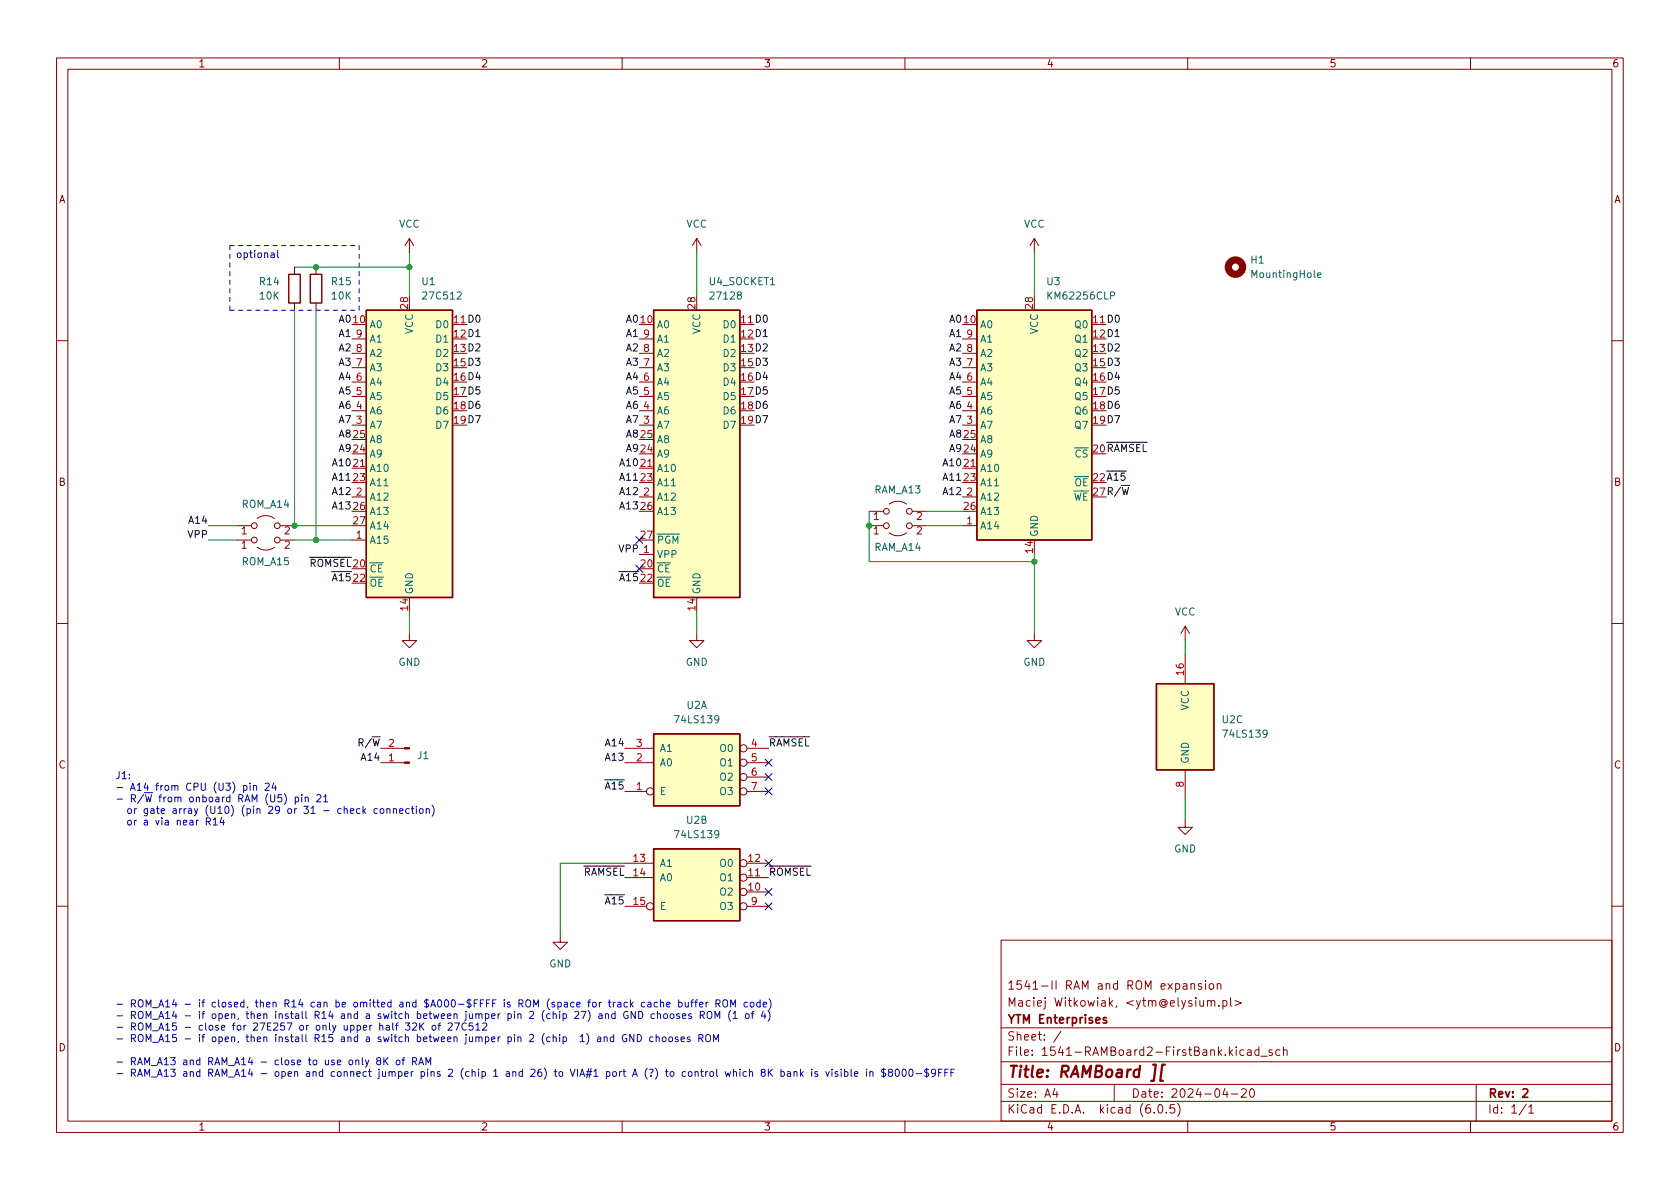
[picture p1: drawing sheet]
<svg xmlns="http://www.w3.org/2000/svg" width="297mm" height="210mm" viewBox="0 0 297 210" stroke-linecap="round" stroke-linejoin="round" font-family="sans-serif">
<g fill="none" stroke="#840000" stroke-width=".18">
<path d="M10 10.2h277v190.1h-277zM12 12.2h273v186.1h-273zM60 10.2v2M110 10.2v2M160 10.2v2M210 10.2v2M260 10.2v2M52.1 47.2v1.3M52.1 53.6v1.3M55.9 47.2v1.3M55.9 53.6v1.3M62.2 59.9h2.6"/>
<path d="M72.4 42.2l-.8 1.2M72.4 42.2v2.5M72.4 42.2l.8 1.2M113 59.9h2.6M123.2 42.2l-.8 1.2M123.2 42.2v2.5M123.2 42.2l.8 1.2M170.2 59.9h2.5M182.9 42.2l-.8 1.2M182.9 42.2v2.5M182.9 42.2l.7 1.2M10 60.2h2"/>
<path d="M62.2 75.2h2.6M62.2 72.6h2.6M62.2 70.1h2.6M62.2 67.6h2.6M62.2 65h2.6M62.2 62.5h2.6M113 75.2h2.6M113 72.6h2.6M113 70.1h2.6M113 67.6h2.6M113 65h2.6M113 62.5h2.6"/>
<path d="M170.2 75.2h2.5M170.2 72.6h2.5M170.2 70.1h2.5M170.2 67.6h2.5M170.2 65h2.5M170.2 62.5h2.5M285 60.2h2M41.9 95.5h2.5M41.9 93h2.5M45.5 96.8a2.54 2.54 0 0 0 3 0M45.5 91.7a2.54 2.54 0 0 1 3 0M49.5 95.5h2.6"/>
<path d="M49.5 93h2.6M62.2 95.5h2.6M62.2 87.9h2.6M62.2 82.8h2.6M113 87.9h2.6M113 82.8h2.6M113 98h2.6M153.7 90.4h2.5M153.7 93h2.5M157.2 89.1a2.54 2.54 0 0 1 3.1 0M157.2 94.2a2.54 2.54 0 0 0 3.1 0M161.3 90.4h2.5"/>
<path d="M161.3 93h2.5M170.2 87.9h2.5M170.2 82.8h2.5M170.2 93h2.5M10 110.2h2M72.4 112v1.3h1.3l-1.3 1.2-1.3-1.2h1.3M123.2 112v1.3h1.3l-1.3 1.2-1.3-1.2h1.3M182.9 112v1.3h1.2l-1.2 1.2-1.3-1.2h1.3M209.5 110.7l-.7 1.3M209.5 110.7v2.6M209.5 115.8v5.1M209.5 110.7l.8 1.3"/>
<path d="M285 110.2h2M67.3 132.3h4.2M67.3 134.9h4.2M110.5 132.3h5.1M110.5 134.9h5.1M110.5 139.9h3.8M132.1 132.3h3.8M132.1 134.9h3.8M132.1 139.9h3.8M132.1 137.4h3.8M209.5 136.1v5.1M110.5 155.2h5.1"/>
<path d="M110.5 152.6h5.1M132.1 157.7h3.8M132.1 155.2h3.8M132.1 152.6h3.8M209.5 145v1.3h1.3l-1.3 1.3-1.2-1.3h1.2M10 160.2h2M99.1 165.3v1.3h1.2l-1.2 1.3-1.3-1.3h1.3M110.5 160.3h3.8M132.1 160.3h3.8M177 166.3h108v32h-108zM210.6 174.1l.2-.2 .3 .1 .1 .9M210.6 173.9v1"/>
<path d="M212.4 174l-.3-.1-.2 .2v.3l.5 .1v.4h-.5M213.1 173.4v.2M213.1 173.9v1M213.5 177.1l.2-.2 .4 .1v.9M213.5 176.9v1M213.9 174l.4-.1 .3 .3v.4l-.3 .3h-.4l-.1-.3v-.4zM214.1 177.1l.3-.2 .3 .1 .1 .9M215.2 174.1l.2-.2 .4 .1 .1 .9M215.2 173.9v1M215.5 177.8v.1M216.2 177l.4-.1 .3 .3v.4l-.1 .3h-.6M216.2 176.9v1.5"/>
<path d="M217.6 176.4v1.3l.2 .2M218.4 176.9l1.1 .5-1.1 .4M285 160.2h2M60 198.3v2M110 198.3v2M160 198.3v2M177 194.8h108M177 191.8h108M177 187.8h108M177 181.8h108M186.5 192.5l-.4 1h1M186.9 193v1"/>
<path d="M187.6 182.4l-1.3 1.9M197 191.8v3M204.1 196.7v.1M204.9 195.4l.2-.1a.81 .81 0 0 1 .6 .7 .81 .81 0 0 1-.3 .8h-.2a.81 .81 0 0 1-.6-.6 .81 .81 0 0 1 .3-.8zM206.2 196.7v.1M207.6 195.3h-.7v.7l.2-.1 .5 .1 .1 .2-.1 .5-.2 .1-.5-.1M208.2 195.1a1.72 1.72 0 0 1 0 2.3M210 198.3v2M216.6 192.5l-.4 1h.9M216.9 193v1M217.7 193.5h1.2M219.5 192.7l.6-.2 .2 .2 .1 .3-1 1h1"/>
<path d="M219.9 185.7l-.4-.1-.3 .3v.4l.2 .3h.5M220.6 185.7h.5l.1 .9M221.1 192.7l.2-.2a.81 .81 0 0 1 .6 .7 .81 .81 0 0 1-.3 .8h-.2a.81 .81 0 0 1-.3-1.3zM221.2 186l-.5 .1a.29 .29 0 0 0-.2 .2 .29 .29 0 0 0 .2 .3h.5M222.6 185.7l-.5-.1-.2 .3v.4l.1 .3h.6M222.6 185.1v1.5M222.9 186.8h1.2M224.9 185.7l-.3-.1-.2 .2v.3l.5 .1v.4h-.5M226.3 185.7l-.4-.1-.3 .3v.4l.1 .3h.6M226.9 185.8l.2-.2 .4 .1 .1 .9M226.9 185.1v1.5M260 198.3v2"/>
<path d="M261 191.8v6.5M269.9 195.3l-1.3 1.9M270.3 195.8l.4-.5v1.5M270.3 196.8h.9"/>
<circle cx="45" cy="95.5" r=".51"/>
<circle cx="45" cy="93" r=".51"/>
<circle cx="49" cy="95.5" r=".51"/>
<circle cx="49" cy="93" r=".51"/>
<circle cx="156.7" cy="93" r=".51"/>
<circle cx="156.7" cy="90.4" r=".51"/>
<circle cx="160.8" cy="93" r=".51"/>
<circle cx="160.8" cy="90.4" r=".51"/>
<circle cx="114.9" cy="139.9" r=".63"/>
<circle cx="131.4" cy="132.3" r=".63"/>
<circle cx="131.4" cy="134.9" r=".63"/>
<circle cx="131.4" cy="137.4" r=".63"/>
<circle cx="131.4" cy="139.9" r=".63"/>
<circle cx="131.4" cy="152.6" r=".63"/>
<circle cx="131.4" cy="157.7" r=".63"/>
<circle cx="131.4" cy="155.2" r=".63"/>
<circle cx="114.9" cy="160.3" r=".63"/>
<circle cx="131.4" cy="160.3" r=".63"/>
</g>
<path d="M195.6 180l-.3-.1-.2 .2v.3l.5 .1v.4h-.5M269.3 192.7l.5-.2 .3 .2v.3l-.9 1h.9" fill="none" stroke="#840000" stroke-width=".3"/>
<path d="M203.9 188.3h.5l-.4 2.8h-.5M206 188.3h-.5l-.4 2.8h.5" fill="none" stroke="#840000" stroke-width=".4"/>
<g fill="#ffffc2" stroke="#ffffc2" stroke-width=".18">
<path d="M64.8 54.9h15.2v50.8h-15.2z"/>
<path d="M115.6 150.1h15.2v12.7h-15.2z"/>
<path d="M115.6 129.8h15.2v12.7h-15.2z"/>
<path d="M115.6 54.9h15.2v50.8h-15.2z"/>
<path d="M204.5 120.9h10.1v15.2h-10.1z"/>
<path d="M172.7 54.9h20.3v40.6h-20.3z"/>
</g>
<path d="M51.1 48.5h2v5.1h-2zM54.9 48.5h2v5.1h-2zM64.8 54.9h15.2v50.8h-15.2zM115.6 54.9h15.2v50.8h-15.2zM172.7 54.9h20.3v40.6h-20.3zM115.6 129.8h15.2v12.7h-15.2zM204.5 120.9h10.1v15.2h-10.1zM115.6 150.1h15.2v12.7h-15.2z" fill="none" stroke="#840000" stroke-width=".25"/>
<g fill="#840000" stroke="#840000" stroke-width=".18">
<path d="M71.5 132.2h.9v.3h-.9z"/>
<path d="M71.5 134.7h.9v.3h-.9z"/>
</g>
<circle cx="218.4" cy="47.2" r="1.27" fill="none" stroke="#840000" stroke-width="1.3"/>
<path d="M233 48.7l.6-.2-.1-.2-.3-.1-.2 .2v.6h.5" fill="none" stroke="#006464" stroke-width=".18"/>
<g fill="none" stroke="#0000c2" stroke-width=".18">
<path d="M42.1 44.8l.3-.1 .2 .3v.3l-.2 .3-.3-.1-.1-.2zM43.1 139l.3-.1 .3 .2-.1 .6h-.5M43.1 138.9v1.3M44.2 138.5v.1M44.2 138.9v.9M44.8 139l.2-.1 .3 .1 .1 .8M44.8 138.9v.9M46.9 138.6l.5-.1 .2 .3-.8 1h.8M48.4 138.4l-.3 .9h.8M48.7 138.9v.9M36.5 145.3l.6-.1 .1-.2-.1-.3-.6-.1v1.3M36.8 145.3l.4 .6"/>
<path d="M37.7 145l.4-.4v1.3M37.7 145.9h.7M39.2 144.6l-.3 .9h.8M39.5 145v.9M52.2 141h.4l.2 .2-.1 .5h-.5M52.2 141v1.2M53.4 140.5v.2M53.4 141v.8M54 141.1l.1-.1h.3l.1 .8M54 141v.8M56 140.7l.5-.2 .2 .4-.7 .9h.7M57.2 140.9l.4-.4v1.3"/>
<path d="M57.2 141.8h.8M63.6 143.1l-.3-.1-.3 .2 .2 .6h.4M64.2 142.6v1.2M64.3 143.4l.4 .4M64.7 143l-.5 .5M66.7 143.1l-.3-.1-.3 .2 .1 .6h.5M67.3 143.1l.3-.1 .3 .2v.4l-.3 .2h-.3l-.1-.2zM68.4 143.1l.2-.1 .3 .1 .1 .7M68.4 143v.8M69.6 143.1l.1-.1 .3 .1 .1 .7M69.6 143v.8M70.7 143.4l.6-.1-.1-.2-.4-.1-.1 .2v.6h.5"/>
<path d="M72.3 143.1l-.3-.1-.3 .2 .2 .6h.4M72.7 143h.5M72.9 142.6v1.1l.3 .1M73.6 142.6v.1M73.6 143v.8M74.3 143.1l.3-.1 .2 .2v.4l-.2 .2h-.3l-.1-.2zM75.4 143.1l.2-.1 .3 .1v.7M75.4 143v.8M76.4 142.4a1.46 1.46 0 0 1 0 1.9M111 178.9a.59 .59 0 0 0-.7 .6 .59 .59 0 0 0 .7 .6l.1-.5h-.3M112.3 178.8v1.3l-.7-1.3v1.3M112.9 178.8a.64 .64 0 0 1 .8 .7 .64 .64 0 0 1-.8 .6z"/>
<path d="M114 177.3l-.3-.1-.3 .3 .1 .5h.5M114.6 177.3h.4l.1 .8M115.1 177.5l-.4 .1-.2 .2 .2 .3 .4-.1M115.7 179.3h-.4l-.2 .2 .1 .6h.5M116.3 177.3l-.4-.1-.3 .3 .2 .5h.5M116.3 179.4l.1-.1h.3l.1 .8M116.3 178.8v1.3M116.8 177.3l.2-.1 .3 .1v.8M116.8 176.8v1.3M117.5 179.3h.3l.2 .2v.4l-.2 .2h-.3l-.2-.2zM117.9 177.6l.6-.1-.1-.2-.3-.1-.2 .2v.6h.5M118.6 179.3h.3l.3 .2v.4l-.3 .2h-.3l-.1-.2z"/>
<path d="M120 177.3l.4-.1 .2 .3-.1 .5h-.5M120 176.8v1.3M120.1 179.3h-.3l-.2 .1 .1 .2 .4 .2v.3h-.5M120.7 179.7l.6-.1-.1-.3h-.4l-.1 .1v.7h.5M121.1 177.2l.1 .8 .3 .1 .2-.2M121.7 177.2v.9M122.1 177.2h.5M122.2 179.3h-.3l-.1 .1v.2l.4 .2v.3h-.4M122.6 176.8l-.3 .2v1.1M122.8 177.2h.5M123.3 176.8l-.3 .2v1.1M123.7 177.6l.6-.1-.1-.2-.3-.1-.2 .2 .1 .6h.4"/>
<path d="M123.8 179.5l.6-.1 .1-.1v-.3l-.7-.2v1.3M124.1 179.5l.4 .6M124.8 177.2v.9M125.2 177.2l-.4 .3M125.2 178.9l.1-.1a.43 .43 0 0 1 .6 .5v.4a.42 .42 0 0 1-.5 .4 .42 .42 0 0 1-.4-.4v-.4zM126.6 177.5l.6-.1 .1-.2v-.3l-.7-.1v1.3M126.9 177.5l.4 .6M127.9 177l.2-.2a.43 .43 0 0 1 .5 .4v.4a.42 .42 0 0 1-.4 .5 .42 .42 0 0 1-.4-.5zM129.2 178.1v-1.3l.4 .9 .4-.9v1.3M129.2 178.7a1.46 1.46 0 0 0 0 1.9M129.6 179.2l.4-.4v1.3M131.9 179.3h.3l.3 .2v.4l-.3 .2h-.3l-.1-.2z"/>
<path d="M132.2 177.3l-.4-.1-.2 .3 .1 .5h.5M132.8 177.3l.3-.1 .2 .3v.3l-.2 .3-.3-.1-.2-.2zM132.8 179.3h.5M133.3 178.8l-.3 .2v1.1M134.4 177.3l-.4-.1-.2 .3 .1 .5h.5M134.4 176.8v1.3M134.9 177.6l.6-.1v-.2l-.4-.1-.2 .2 .1 .6h.5M134.9 178.8l-.3 .9h.8M135.2 179.3v.8M135.8 178.7a1.46 1.46 0 0 1 0 1.9M136 176.6a1.46 1.46 0 0 1 0 2M66.8 187.6l-.2-.3 .1-.2 .1-.1 .4 .1 .1 .2v.1l-.6 .2-.1 .2v.3l.2 .2h.3l.2-.2v-.4l-.2-.1"/>
<path d="M67.9 187v1.3M68.1 187.6l.5 .7M68.6 187l-.7 .7M70.2 187.5l.3-.1 .2 .3v.4l-.2 .2-.3-.1-.2-.1zM71.1 187.4h.5M71.6 187l-.3 .2v1.1M71.7 180.9h.8l-.5 .5 .4 .1v.5l-.2 .2-.5-.2M73 181l.4-.1 .3 .4-.8 .9h.8M73 187.7l.6-.1 .1-.2-.1-.3-.6-.1v1.3M73.3 187.7l.4 .6M74 188.3l.5-1.3 .4 1.3M74.2 187.9h.6"/>
<path d="M74.2 180.9v1.3M74.4 181.4l.5 .8M74.9 180.9l-.7 .7M75.3 188.3v-1.3l.4 .9 .5-.9v1.3M76.5 181.4l.3-.1 .3 .3v.3l-.3 .3-.3-.1-.1-.2zM77.4 181.3h.5M77.9 180.9l-.3 .2v1.1M79.2 181l.5-.1 .3 .4-.8 .9h.8M80.4 180.9h.8l-.5 1.3M82.4 181a.6 .6 0 0 0-.8 .4 .6 .6 0 0 0 .6 .8l.2-.2M83.6 180.9h-.6l-.1 .6 .2-.1h.4l.2 .2-.1 .4-.2 .2-.5-.2M84.1 181.3l.4-.4v1.3"/>
<path d="M84.1 182.2h.8M85.3 181l.5-.1 .3 .4-.8 .9h.8M105.7 183.4h.5v.8M106.2 183.7h-.4l-.2 .2 .2 .3 .4-.1M106.8 183.5l.2-.1h.3l.1 .8M106.8 183.4v.8M108.5 183.4h-.4l-.2 .2 .1 .5h.5M108.5 182.9v1.3M110.7 183a.59 .59 0 0 0-.7 .6 .59 .59 0 0 0 .7 .5l.1-.4h-.2M112.1 182.9v1.3l-.7-1.3v1.3M112.7 182.9a.64 .64 0 0 1 .7 .7 .64 .64 0 0 1-.7 .6zM115.5 183.4h-.4l-.2 .2 .1 .5h.5"/>
<path d="M116 183.5l.2-.1h.3l.1 .8M116 182.9v1.3M117.2 183.4h.3l.3 .2v.4l-.3 .2-.3-.1-.1-.1zM118.4 183.4h.3l.2 .2v.4l-.2 .2-.3-.1-.2-.1zM119.9 183.4h-.3l-.2 .1 .1 .2 .4 .1v.3h-.5M120.4 183.8l.6-.1v-.3h-.4l-.2 .1 .1 .6h.5M122 183.4h-.3l-.2 .1 .1 .2 .4 .1v.3h-.5M123.6 183.6l.6-.1 .1-.1-.1-.3-.6-.2v1.3M123.9 183.6l.4 .6M124.8 183.1l.3-.2a.43 .43 0 0 1 .5 .5v.4a.42 .42 0 0 1-.4 .4 .42 .42 0 0 1-.4-.4zM126.2 184.2v-1.3l.4 .9 .4-.9v1.3M126.4 180.1v-1.3l.4 1 .5-1v1.3"/>
<path d="M129.6 180.1h.7M136 189.6l.6 .7M136.6 189.1l-.8 .7M138.1 189.6l.3-.1 .3 .2-.1 .6h-.5M138.1 189.1v1.2M139.2 189.6h.5l.1 .7M139.8 189.8l-.4 .1-.2 .1 .2 .3h.4M140.4 189.6l.2-.1 .3 .1v.7M140.4 189.5v.8M141.5 189.1v1.2M141.7 189.9l.3 .4M142 189.5l-.5 .5"/>
<path d="M143.5 189.1v.1M143.5 189.5v.8M144.6 189.6l-.3-.1-.2 .2v.2l.5 .1v.3h-.5M146 189.5l.3 .8 .3-.8M147.1 189.1v.1M147.1 189.5v.8M148.1 189.6l-.3-.1-.2 .2 .1 .2 .4 .1v.3h-.5M148.7 189.1v.1M148.7 189.5v.8M149.3 189.6l.4-.1 .2 .2-.1 .6h-.5M149.3 189.1v1.2M150.5 189.1v1.1l.2 .1"/>
<path d="M151.1 189.9l.6-.1-.1-.2-.3-.1-.2 .2v.6h.5M153.2 189.1v.1M153.2 189.5v.8M153.8 189.6l.2-.1 .3 .1 .1 .7M153.8 189.5v.8M156.2 188.9v1.6M156.6 189.1h-.5l-.2 .1v.4l.6 .2 .1 .3-.3 .2h-.4M157.3 189.6l-.2-.2v-.2l.2-.1h.4l.1 .2-.1 .2-.5 .2-.1 .2v.2l.2 .2h.3l.2-.2-.1-.4-.1-.1M158.4 189.2l.2-.1a.68 .68 0 0 1 .4 .6 .68 .68 0 0 1-.4 .6l-.2-.1-.1-.3zM159.6 189.2l.2-.1a.68 .68 0 0 1 .4 .6 .68 .68 0 0 1-.4 .6l-.2-.1-.1-.3zM160.8 189.2l.2-.1a.68 .68 0 0 1 .4 .6 .68 .68 0 0 1-.4 .6l-.2-.1-.1-.3zM162 189.9h.9"/>
<path d="M163.8 188.9v1.6M164.2 189.1h-.5l-.2 .1v.4l.6 .2 .1 .3-.2 .2h-.5M165.4 189.6l-.2 .3h-.3l-.2-.3 .1-.5h.4l.2 .1a.84 .84 0 0 1-.3 1.1h-.3M166 189.7h.4M166.6 189.1h-.6v1.2M167.1 189.7h.4M167.7 189.1h-.6v1.2M168.1 189.7h.5M168.7 189.1h-.6v1.2"/>
</g>
<path d="M40.6 43.4v11.5M40.6 54.9h22.9M40.6 43.4h22.9M63.5 54.9v-11.5" fill="none" stroke="#0000c2" stroke-width=".18" stroke-dasharray=".8 .8"/>
<g fill="none" stroke="#009600" stroke-width=".18">
<path d="M52.1 54.9v38.1h10.1M52.1 47.2h20.3M55.9 54.9v40.6M72.4 44.7v7.6M123.2 44.7v7.6M182.9 44.7v7.6M36.8 93h5.1M36.8 95.5h5.1M52.1 95.5h10.1M153.7 90.4v8.9h29.2M163.8 93h6.4M163.8 90.4h6.4"/>
<path d="M182.9 98v14M72.4 108.2v3.8M123.2 108.2v3.8M209.5 113.3v2.5M110.5 152.6h-11.4v12.7M209.5 141.2v3.8"/>
</g>
<g fill="none" stroke="#000084" stroke-width=".18">
<path d="M112.4 94.9l1.2 1.2M112.4 100l1.2 1.2M113.6 94.9l-1.2 1.2M113.6 100l-1.2 1.2M135.3 139.3l1.2 1.3M135.3 134.3l1.2 1.2M135.3 136.8l1.2 1.2M136.5 139.3l-1.2 1.3M136.5 134.3l-1.2 1.2M136.5 136.8l-1.2 1.2M135.3 157.1l1.2 1.2M135.3 152l1.2 1.3"/>
<path d="M135.3 159.7l1.2 1.2M136.5 157.1l-1.2 1.2M136.5 152l-1.2 1.3M136.5 159.7l-1.2 1.2"/>
</g>
<g fill="#009600" stroke="#009600" stroke-width=".18">
<circle cx="153.7" cy="93" r=".46"/>
<circle cx="52.1" cy="93" r=".46"/>
<circle cx="72.4" cy="47.2" r=".46"/>
<circle cx="55.9" cy="95.5" r=".46"/>
<circle cx="55.9" cy="47.2" r=".46"/>
<circle cx="182.9" cy="99.3" r=".46"/>
</g>
<text font-size="2.8" fill="#840000" x="178" y="190.6">Title: RAMBoard ][</text>
<g font-size="2.1" fill="#840000">
<text x="178" y="178">Maciej Witkowiak, &lt;ytm@elysium.pl&gt;</text>
<text x="178" y="175">1541-II RAM and ROM expansion</text>
<text x="178" y="184">Sheet: /</text>
<text x="178" y="181">YTM Enterprises</text>
<text x="178" y="186.7">File: 1541-RAMBoard2-FirstBank.kicad_sch</text>
<text x="178" y="196.9">KiCad E.D.A. kicad (6.0.5)</text>
<text x="178" y="194.1">Size: A4</text>
<text x="200" y="194.1">Date: 2024-04-20</text>
<text x="263" y="194.1">Rev: 2</text>
<text x="263" y="196.9">Id: 1/1</text>
</g>
<g font-size="1.8" fill="#840000">
<text x="35" y="11.9">1</text>
<text x="85" y="11.9">2</text>
<text x="135" y="11.9">3</text>
<text x="185" y="11.9">4</text>
<text x="235" y="11.9">5</text>
<text x="285" y="11.9">6</text>
<text x="10.3" y="35.9">A</text>
<text x="285.3" y="35.9">A</text>
<text x="10.3" y="85.9">B</text>
<text x="285.3" y="85.9">B</text>
<text x="10.3" y="135.9">C</text>
<text x="285.3" y="135.9">C</text>
<text x="10.3" y="185.9">D</text>
<text x="285.3" y="185.9">D</text>
<text x="35" y="199.9">1</text>
<text x="85" y="199.9">2</text>
<text x="135" y="199.9">3</text>
<text x="185" y="199.9">4</text>
<text x="235" y="199.9">5</text>
<text x="285" y="199.9">6</text>
</g>
<g font-size="1.8" fill="#006464">
<text x="70.5" y="40.3">VCC</text>
<text x="121.3" y="40.3">VCC</text>
<text x="181" y="40.3">VCC</text>
<text x="221.2" y="46.6">H1</text>
<text x="46" y="50.4">R14</text>
<text x="46" y="53">10K</text>
<text x="58.7" y="50.4">R15</text>
<text x="58.7" y="53">10K</text>
<text x="74.6" y="50.4">U1</text>
<text x="75.1" y="53">27C512</text>
<text x="125.4" y="50.4">U4_SOCKET1</text>
<text x="125.9" y="53">27128</text>
<text x="185.1" y="50.4">U3</text>
<text x="185.5" y="53">KM62256CLP</text>
<text x="221.5" y="49.1">MountingHole</text>
<text x="65.3" y="58">A0</text>
<text x="73" y="59.1" transform="rotate(-90 73 59.1)">VCC</text>
<text x="77.2" y="58">D0</text>
<text x="116.1" y="58">A0</text>
<text x="123.8" y="59.1" transform="rotate(-90 123.8 59.1)">VCC</text>
<text x="128" y="58">D0</text>
<text x="173.2" y="58">A0</text>
<text x="183.5" y="59.1" transform="rotate(-90 183.5 59.1)">VCC</text>
<text x="190.2" y="58">Q0</text>
<text x="65.3" y="65.7">A3</text>
<text x="65.3" y="63.1">A2</text>
<text x="65.3" y="60.6">A1</text>
<text x="77.2" y="60.6">D1</text>
<text x="77.2" y="63.1">D2</text>
<text x="77.2" y="65.7">D3</text>
<text x="116.1" y="65.7">A3</text>
<text x="116.1" y="63.1">A2</text>
<text x="116.1" y="60.6">A1</text>
<text x="128" y="60.6">D1</text>
<text x="128" y="63.1">D2</text>
<text x="128" y="65.7">D3</text>
<text x="173.2" y="65.7">A3</text>
<text x="173.2" y="63.1">A2</text>
<text x="173.2" y="60.6">A1</text>
<text x="190.2" y="60.6">Q1</text>
<text x="190.2" y="63.1">Q2</text>
<text x="190.2" y="65.7">Q3</text>
<text x="65.3" y="70.7">A5</text>
<text x="65.3" y="68.2">A4</text>
<text x="77.2" y="68.2">D4</text>
<text x="77.2" y="70.7">D5</text>
<text x="116.1" y="70.7">A5</text>
<text x="116.1" y="68.2">A4</text>
<text x="128" y="68.2">D4</text>
<text x="128" y="70.7">D5</text>
<text x="173.2" y="70.7">A5</text>
<text x="173.2" y="68.2">A4</text>
<text x="190.2" y="68.2">Q4</text>
<text x="190.2" y="70.7">Q5</text>
<text x="65.3" y="75.8">A7</text>
<text x="65.3" y="73.3">A6</text>
<text x="77.2" y="73.3">D6</text>
<text x="77.2" y="75.8">D7</text>
<text x="116.1" y="75.8">A7</text>
<text x="116.1" y="73.3">A6</text>
<text x="128" y="73.3">D6</text>
<text x="128" y="75.8">D7</text>
<text x="173.2" y="75.8">A7</text>
<text x="173.2" y="73.3">A6</text>
<text x="190.2" y="73.3">Q6</text>
<text x="190.2" y="75.8">Q7</text>
<text x="65.3" y="83.4">A10</text>
<text x="65.3" y="80.9">A9</text>
<text x="65.3" y="78.4">A8</text>
<text x="116.1" y="83.4">A10</text>
<text x="116.1" y="80.9">A9</text>
<text x="116.1" y="78.4">A8</text>
<text x="173.2" y="83.4">A10</text>
<text x="173.2" y="80.9">A9</text>
<text x="173.2" y="78.4">A8</text>
<text x="188.7" y="80.9">~{CS}</text>
<text x="42.8" y="89.8">ROM_A14</text>
<text x="65.3" y="88.5">A12</text>
<text x="65.3" y="86">A11</text>
<text x="116.1" y="88.5">A12</text>
<text x="116.1" y="86">A11</text>
<text x="154.6" y="87.2">RAM_A13</text>
<text x="173.2" y="88.5">A12</text>
<text x="173.2" y="86">A11</text>
<text x="188.3" y="88.5">~{WE}</text>
<text x="188.6" y="86">~{OE}</text>
<text x="65.3" y="91.1">A13</text>
<text x="65.3" y="93.6">A14</text>
<text x="116.1" y="91.1">A13</text>
<text x="173.2" y="93.6">A14</text>
<text x="173.2" y="91.1">A13</text>
<text x="183.5" y="95" transform="rotate(-90 183.5 95)">GND</text>
<text x="42.8" y="99.9">ROM_A15</text>
<text x="65.3" y="96.1">A15</text>
<text x="65.3" y="101.2">~{CE}</text>
<text x="116.1" y="98.7">VPP</text>
<text x="116.1" y="101.2">~{CE}</text>
<text x="116.1" y="96.1">~{PGM}</text>
<text x="154.6" y="97.4">RAM_A14</text>
<text x="65.3" y="103.8">~{OE}</text>
<text x="73" y="105.2" transform="rotate(-90 73 105.2)">GND</text>
<text x="116.1" y="103.8">~{OE}</text>
<text x="123.8" y="105.2" transform="rotate(-90 123.8 105.2)">GND</text>
<text x="207.7" y="108.8">VCC</text>
<text x="70.4" y="117.7">GND</text>
<text x="121.2" y="117.7">GND</text>
<text x="180.9" y="117.7">GND</text>
<text x="121.4" y="125.3">U2A</text>
<text x="210.2" y="125.6" transform="rotate(-90 210.2 125.6)">VCC</text>
<text x="119.6" y="127.9">74LS139</text>
<text x="216.1" y="127.9">U2C</text>
<text x="216.5" y="130.4">74LS139</text>
<text x="73.8" y="134.2">J1</text>
<text x="116.6" y="135.5">A0</text>
<text x="116.6" y="133">A1</text>
<text x="127.4" y="133">O0</text>
<text x="127.4" y="135.5">O1</text>
<text x="210.2" y="135.1" transform="rotate(-90 210.2 135.1)">GND</text>
<text x="116.6" y="140.6">E</text>
<text x="127.4" y="138">O2</text>
<text x="127.4" y="140.6">O3</text>
<text x="119.6" y="148.2">74LS139</text>
<text x="121.4" y="145.7">U2B</text>
<text x="116.6" y="153.3">A1</text>
<text x="116.6" y="155.8">A0</text>
<text x="127.4" y="155.8">O1</text>
<text x="127.4" y="153.3">O0</text>
<text x="207.6" y="150.7">GND</text>
<text x="116.6" y="160.9">E</text>
<text x="127.4" y="158.4">O2</text>
<text x="127.4" y="160.9">O3</text>
<text x="97.1" y="171.1">GND</text>
</g>
<g font-size="1.8" fill="#0000c2">
<text x="42.7" y="45.6">optional</text>
<text x="20.3" y="137.8">J1:</text>
<text x="20.3" y="139.8">- A14 from CPU (U3) pin 24</text>
<text x="20.3" y="141.9">- R/~{W} from onboard RAM (U5) pin 21</text>
<text x="21.3" y="143.9">or gate array (U10) (pin 29 or 31 - check connection)</text>
<text x="21.3" y="145.9">or a via near R14</text>
<text x="20.3" y="178.1">- ROM_A14 - if closed, then R14 can be omitted and $A000-$FFFF is ROM (space for track cache buffer ROM code)</text>
<text x="20.3" y="180.2">- ROM_A14 - if open, then install R14 and a switch between jumper pin 2 (chip 27) and GND chooses ROM (1 of 4)</text>
<text x="20.3" y="182.2">- ROM_A15 - close for 27E257 or only upper half 32K of 27C512</text>
<text x="20.3" y="184.3">- ROM_A15 - if open, then install R15 and a switch between jumper pin 2 (chip 1) and GND chooses ROM</text>
<text x="20.3" y="188.4">- RAM_A13 and RAM_A14 - close to use only 8K of RAM</text>
<text x="20.3" y="190.4">- RAM_A13 and RAM_A14 - open and connect jumper pins 2 (chip 1 and 26) to VIA#1 port A (?) to control which 8K bank is visible in $8000-$9FFF</text>
</g>
<g font-size="1.8" fill="#0f0f0f">
<text x="60" y="57">A0</text>
<text x="60" y="59.6">A1</text>
<text x="80.3" y="57.1">11D0</text>
<text x="80.3" y="59.7">12D1</text>
<text x="110.8" y="59.6">A1</text>
<text x="110.8" y="57">A0</text>
<text x="131.1" y="57.1">11D0</text>
<text x="131.1" y="59.7">12D1</text>
<text x="167.9" y="59.6">A1</text>
<text x="167.9" y="57">A0</text>
<text x="193.3" y="57.1">11D0</text>
<text x="193.3" y="59.7">12D1</text>
<text x="60" y="62.1">A2</text>
<text x="60" y="64.7">A3</text>
<text x="80.3" y="62.2">13D2</text>
<text x="80.3" y="64.8">15D3</text>
<text x="110.8" y="64.7">A3</text>
<text x="110.8" y="62.1">A2</text>
<text x="131.1" y="62.2">13D2</text>
<text x="131.1" y="64.8">15D3</text>
<text x="167.9" y="64.7">A3</text>
<text x="167.9" y="62.1">A2</text>
<text x="193.3" y="62.2">13D2</text>
<text x="193.3" y="64.8">15D3</text>
<text x="60" y="67.2">A4</text>
<text x="60" y="69.7">A5</text>
<text x="80.3" y="67.3">16D4</text>
<text x="80.3" y="69.8">17D5</text>
<text x="110.8" y="69.7">A5</text>
<text x="110.8" y="67.2">A4</text>
<text x="131.1" y="67.3">16D4</text>
<text x="131.1" y="69.8">17D5</text>
<text x="167.9" y="69.7">A5</text>
<text x="167.9" y="67.2">A4</text>
<text x="193.3" y="67.3">16D4</text>
<text x="193.3" y="69.8">17D5</text>
<text x="60" y="74.8">A7</text>
<text x="60" y="77.4">A8</text>
<text x="60" y="72.3">A6</text>
<text x="80.3" y="72.4">18D6</text>
<text x="80.3" y="74.9">19D7</text>
<text x="110.8" y="74.8">A7</text>
<text x="110.8" y="77.4">A8</text>
<text x="110.8" y="72.3">A6</text>
<text x="131.1" y="72.4">18D6</text>
<text x="131.1" y="74.9">19D7</text>
<text x="167.9" y="74.8">A7</text>
<text x="167.9" y="77.4">A8</text>
<text x="167.9" y="72.3">A6</text>
<text x="193.3" y="72.4">18D6</text>
<text x="193.3" y="74.9">19D7</text>
<text x="59" y="82.4">A10</text>
<text x="60" y="79.9">A9</text>
<text x="109.8" y="82.4">A10</text>
<text x="110.8" y="79.9">A9</text>
<text x="166.9" y="82.4">A10</text>
<text x="167.9" y="79.9">A9</text>
<text x="193.3" y="80">20~{RAMSEL}</text>
<text x="59" y="87.5">A12</text>
<text x="59" y="85">A11</text>
<text x="109.8" y="85">A11</text>
<text x="109.8" y="87.5">A12</text>
<text x="166.9" y="85">A11</text>
<text x="166.9" y="87.5">A12</text>
<text x="193.3" y="85.1">22~{A15}</text>
<text x="193.3" y="87.6">27R/~{W}</text>
<text x="33.3" y="95.1">VPP</text>
<text x="33.6" y="92.6">A14</text>
<text x="59" y="90.1">A13</text>
<text x="109.8" y="90.1">A13</text>
<text x="53.3" y="100.2">~{ROMSEL}20</text>
<text x="109.5" y="97.7">VPP 1</text>
<text x="57.6" y="102.8">~{A15}22</text>
<text x="108.4" y="102.8">~{A15}22</text>
<text x="62.5" y="132">R/~{W} 2</text>
<text x="107.2" y="132">A14</text>
<text x="135.9" y="132">~{RAMSEL}</text>
<text x="64.1" y="134.5">A14</text>
<text x="107.2" y="134.5">A13</text>
<text x="105.9" y="139.6">~{A15}</text>
<text x="101.6" y="154.8">~{RAMSEL} 14</text>
<text x="135.9" y="154.8">~{ROMSEL}</text>
<text x="105.9" y="159.9">~{A15} 15</text>
</g>
<g font-size="1.8" fill="#a90000">
<text x="62.5" y="57.1">10</text>
<text x="63" y="59.7">9</text>
<text x="72.1" y="54.6" transform="rotate(-90 72.1 54.6)">28</text>
<text x="113.3" y="57.1">10</text>
<text x="113.8" y="59.7">9</text>
<text x="122.9" y="54.6" transform="rotate(-90 122.9 54.6)">28</text>
<text x="170.5" y="57.1">10</text>
<text x="171" y="59.7">9</text>
<text x="182.6" y="54.6" transform="rotate(-90 182.6 54.6)">28</text>
<text x="63" y="64.8">7</text>
<text x="63" y="62.2">8</text>
<text x="113.8" y="64.8">7</text>
<text x="113.8" y="62.2">8</text>
<text x="171" y="64.8">7</text>
<text x="171" y="62.2">8</text>
<text x="63" y="69.8">5</text>
<text x="63" y="67.3">6</text>
<text x="113.8" y="69.8">5</text>
<text x="113.8" y="67.3">6</text>
<text x="171" y="69.8">5</text>
<text x="171" y="67.3">6</text>
<text x="62.5" y="77.5">25</text>
<text x="63" y="74.9">3</text>
<text x="63" y="72.4">4</text>
<text x="113.3" y="77.5">25</text>
<text x="113.8" y="74.9">3</text>
<text x="113.8" y="72.4">4</text>
<text x="170.5" y="77.5">25</text>
<text x="171" y="74.9">3</text>
<text x="171" y="72.4">4</text>
<text x="62.5" y="82.5">21</text>
<text x="62.5" y="80">24</text>
<text x="113.3" y="82.5">21</text>
<text x="113.3" y="80">24</text>
<text x="170.5" y="82.5">21</text>
<text x="170.5" y="80">24</text>
<text x="62.5" y="85.1">23</text>
<text x="63" y="87.6">2</text>
<text x="113.3" y="85.1">23</text>
<text x="113.8" y="87.6">2</text>
<text x="170.5" y="85.1">23</text>
<text x="171" y="87.6">2</text>
<text x="42.7" y="94.5">1</text>
<text x="50.3" y="94.5">2</text>
<text x="62.5" y="90.2">26</text>
<text x="62.5" y="92.7">27</text>
<text x="63" y="95.2">1</text>
<text x="113.3" y="90.2">26</text>
<text x="113.3" y="95.2">27</text>
<text x="154.4" y="91.9">1</text>
<text x="154.4" y="94.5">1</text>
<text x="162.1" y="91.9">2</text>
<text x="162.1" y="94.5">2</text>
<text x="170.5" y="90.2">26</text>
<text x="171" y="92.7">1</text>
<text x="42.7" y="97">1</text>
<text x="50.3" y="97">2</text>
<text x="113.3" y="100.3">20</text>
<text x="182.6" y="97.8" transform="rotate(-90 182.6 97.8)">14</text>
<text x="72.1" y="107.9" transform="rotate(-90 72.1 107.9)">14</text>
<text x="122.9" y="107.9" transform="rotate(-90 122.9 107.9)">14</text>
<text x="209.3" y="119.3" transform="rotate(-90 209.3 119.3)">16</text>
<text x="68.7" y="134.6">1</text>
<text x="112.5" y="134.6">2</text>
<text x="112.5" y="132.1">3</text>
<text x="132.9" y="132.1">4</text>
<text x="132.9" y="134.6">5</text>
<text x="132.9" y="137.2">6</text>
<text x="112.5" y="139.7">1</text>
<text x="132.9" y="139.7">7</text>
<text x="209.3" y="139.2" transform="rotate(-90 209.3 139.2)">8</text>
<text x="112" y="152.4">13</text>
<text x="132.4" y="154.9">11</text>
<text x="132.4" y="152.4">12</text>
<text x="132.4" y="157.5">10</text>
<text x="132.9" y="160">9</text>
</g>
</svg>
